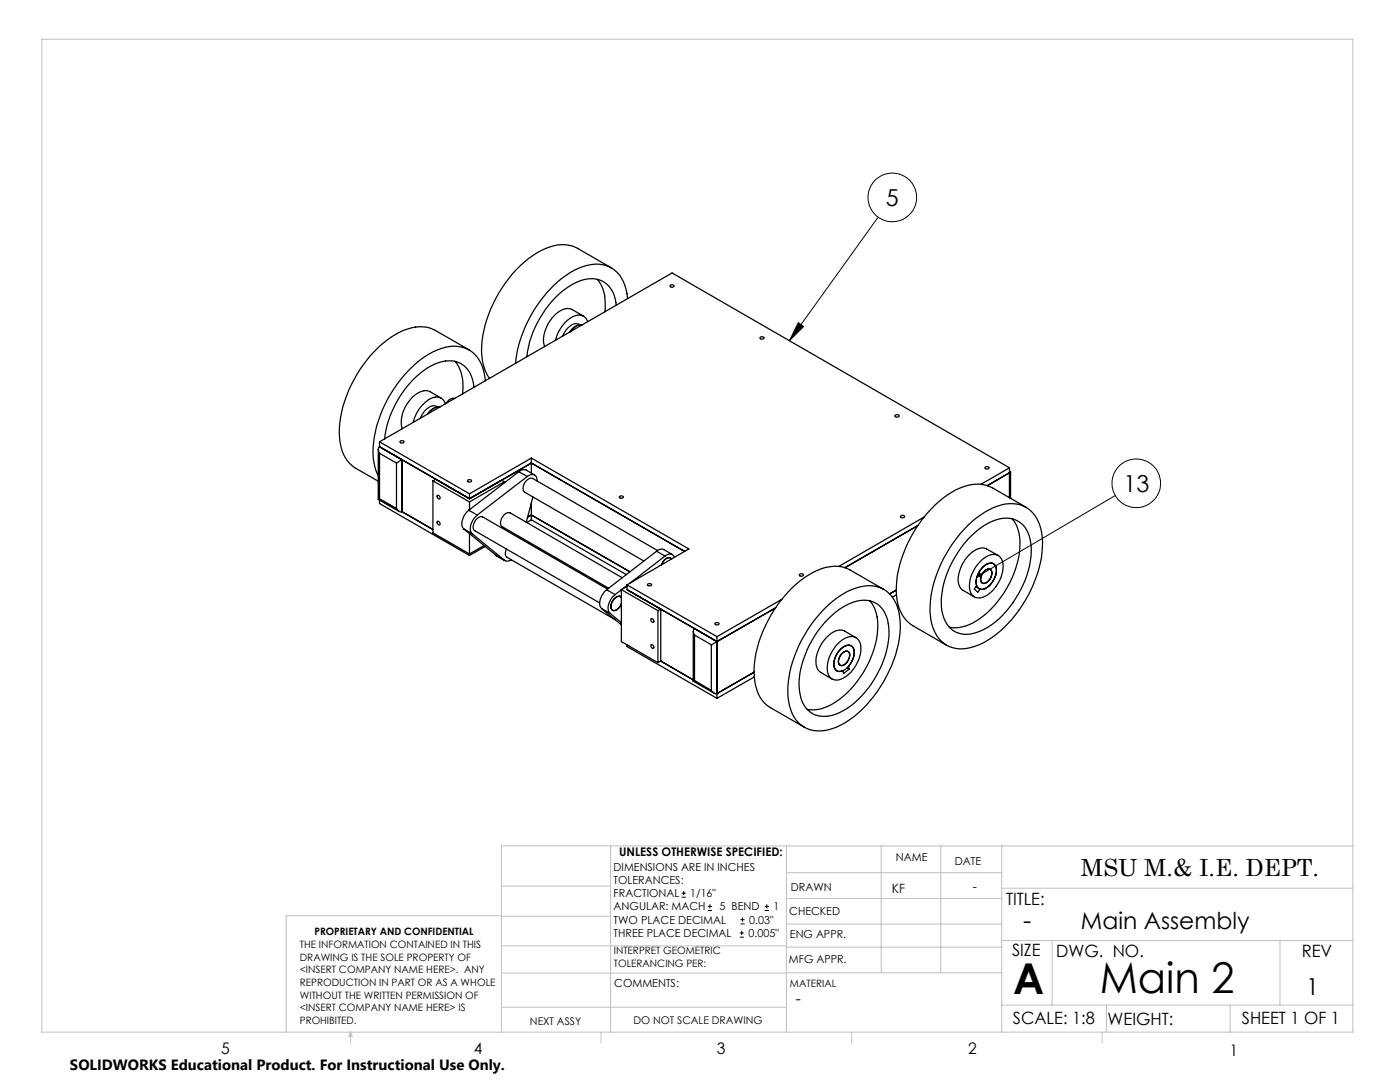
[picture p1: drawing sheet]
<svg xmlns="http://www.w3.org/2000/svg" width="279mm" height="216mm" viewBox="0 0 279 216" stroke-linecap="round" stroke-linejoin="round" font-family="sans-serif">
<g fill="none" stroke="#000" stroke-width=".2">
<path d="M175.3 43.3l-17.7 24.7M159.3 64.4l1.1 .8-2.8 2.8zM222.6 98.9l-27.1 15.9M136 179h.9M136 178.2h.9M136.5 177.8v.8M141.3 181.7h.8M141.3 180.9h.8M141.7 180.4v.9M147.6 187h.8M147.6 186.2h.8M147.8 184.4h.8"/>
<path d="M147.8 183.5h.8M148 185.7v.9M148.2 183.1v.8M152.6 181.7h.9M152.6 180.9h.9M153 180.4v.9"/>
<circle cx="178.1" cy="39.4" r="4.8"/>
<circle cx="226.8" cy="96.4" r="4.8"/>
</g>
<g fill="none" stroke="#c0c0c0" stroke-width=".2">
<path d="M8.4 7.8h261.6v198.2h-261.6zM100.1 176.8h21.7M121.8 168.8v37.2M157 168.8v37.2M157 179.3h42.9M157 174.1h42.9M175.9 168.8v25.3M187.7 168.8v25.3M199.9 177.2h70.1M199.9 168.8v37.2M270 168.8h-169.9v37.2M100.1 194.2h56.9"/>
<path d="M100.1 188.7h56.9M100.1 182.8h21.7M100.1 182.7h-43v23.3M157 194.1h42.9M157 184.4h42.9M157 189h42.9M199.9 187.7h70.1M210 187.7v12.9M255.4 187.7v12.9M70 206v2.1M70 206l.3 .8h-.7zM100.1 201h56.9"/>
<path d="M119.9 206v2.1M170 206v2.1M199.9 200.6h70.1M220 206v2.1M220.8 200.6v5.4M245.5 200.6v5.4"/>
</g>
<path d="M159.3 64.4l1.1 .8-2.8 2.8zM195.2 114.5l-.1 .2v.3l.4-.2-.4 .2a.44 .44 0 0 0 .7 .1 .44 .44 0 0 0 0-.6 .44 .44 0 0 0-.6 0z" fill="#000"/>
<g fill="none" stroke="#000" stroke-width=".25">
<path d="M119.2 55.7a8.1 8.1 0 0 1 1.5 6.5M122 53.4l-6.7-3.8a7.5 7.5 0 0 0-7.4 .4 23.5 23.5 0 0 0-10.4 12.8 15.8 15.8 0 0 0-.5 11.5l.7 1.2M125.2 59.6a7 7 0 0 0-4.3-6.6 9.5 9.5 0 0 0-7.9 1.9 25.3 25.3 0 0 0-10.1 17.6M133.7 57a.43 .43 0 0 1 .5-.2 .43 .43 0 0 1 .3 .3 .42 .42 0 0 1-.4 .2 .42 .42 0 0 1-.4-.3zM88.1 79.4l-2.3-1.3a3.2 3.2 0 0 0-3.4 1.1 6.5 6.5 0 0 0-2.1 6.3M90.7 79.5h-.5a1.96 1.96 0 0 0-1.2 1M90.8 72.1a8.5 8.5 0 0 1 1.5 6.5M93.6 69.8l-6.7-3.9a7.5 7.5 0 0 0-7.2 .4 24.6 24.6 0 0 0-11.7 17 11.4 11.4 0 0 0 1.3 8.6l1.5 1.4 4.7 2.7M94.6 77.3a5.5 5.5 0 0 0-3.7-5.2 8.7 8.7 0 0 0-7.2 2.5 20.5 20.5 0 0 0-6.9 13M96.9 76a7.3 7.3 0 0 0-3.7-6.4 7.5 7.5 0 0 0-6.8 .6 23.9 23.9 0 0 0-10.5 12.6 16.1 16.1 0 0 0-.7 11.6l.3 .5M115.1 65l-.7 .5-.8 .8M115.7 64.8a1.72 1.72 0 0 0-2.3 .6l-.7 .8-.4 .9"/>
<path d="M116.2 64.8a2.67 2.67 0 0 0-2.5 1.5M116.5 63.1l-2.3-1.3a2.8 2.8 0 0 0-3.2 .8 6.9 6.9 0 0 0-2.4 6.3l.1 .2M117.3 64.2a1.96 1.96 0 0 0-3.1-.9 7.5 7.5 0 0 0-3.4 4.6M123 60.9a5.1 5.1 0 0 0-6.9-5 17.3 17.3 0 0 0-9.3 9.4l-1.1 2.9-.5 3M151.8 67.3l.3-.1 .4 .1a.4 .4 0 0 1-.4 .4 .4 .4 0 0 1-.4-.4zM75.5 89.6v10.1M75.5 99.7l4.2 2.4M75.7 89.1a.95 .95 0 0 0 0 1.4M75.7 99.5l-.2 .2M75.7 99.8v.7l18 10.3M75.7 88.2v.9M75.7 90.5v9"/>
<path d="M75.7 89.1l18 10.4M75.7 88.2l18 10.3M75.7 88.2l58.4-33.7 67.4 38.8M75.7 90.5l3.4 1.9M75.7 89.1l4.5 2.6M75.7 99.5l3.4 2M79.1 92.4v9.1M79.8 88.1a.42 .42 0 0 1 .5-.2 .42 .42 0 0 1 .3 .4 .43 .43 0 0 1-.4 .1 .43 .43 0 0 1-.4-.3zM80.2 91.7l-1.1 .7M80.2 91.7v10.4M86.4 96l7.3 4.2M86.4 96v10.3l7.3 4.2 2.9-1.6"/>
<path d="M86.6 81.4l-.8 .6-.6 .7M87 95.6l-.6 .4M87.2 98.9a.41 .41 0 0 1 .5 .2 .41 .41 0 0 1-.1 .5l-.3-.3zM87.3 81.2a1.66 1.66 0 0 0-2.2 .5l-1 1.2-.2 .6M87.8 81.2a3 3 0 0 0-2.5 1.4M88.9 80.6a2.06 2.06 0 0 0-3.4-.8 7.6 7.6 0 0 0-3.1 4.5M89.2 96.9l4.5 2.6M93.3 95.8a.38 .38 0 0 1 .5-.1 .38 .38 0 0 1 .2 .4h-.6zM93.7 98.5v1M93.7 99.5l12.3-7.1 30.6 17.6M100.1 95.8l.5 .3M100.6 96.1l-6.9 4.1"/>
<path d="M100.6 96.1v.2M103.5 94.1a1.35 1.35 0 0 1 1.5-.3l1.7 1M103.5 94.1l1.7 1M103.5 94.1l-9.9 7.7M105.2 95.1a1.09 1.09 0 0 1 1.4-.4 1.09 1.09 0 0 1 .6 1.3M105.2 95.1l-10 7.7M106 91.4v3M106 91.4l31.5 18.1-12.4 7.2M106 91.4l-12.3 7.1M106.4 99.2l-1.4 5M123.6 99.1a.38 .38 0 0 1 .5-.2 .38 .38 0 0 1 .2 .4l-.4 .1-.3-.1zM178.7 82.8l.3-.1 .4 .2a.42 .42 0 0 1-.4 .3 .42 .42 0 0 1-.4-.3z"/>
<path d="M196.7 93.2l.3-.1 .4 .2a.42 .42 0 0 1-.4 .3 .42 .42 0 0 1-.4-.3zM201.5 94.1l.2 .1M201.5 93.3v6M201.5 93.3l-5.7 3.3M201.7 94.2l-4.7 2.7M201.7 94.2v5.2M79.1 101.5a.99 .99 0 0 0 1.1 .6M80.2 102.1l6.2 3.6M87.2 104.1a.41 .41 0 0 1 .5 .2 .41 .41 0 0 1-.1 .5l-.3-.3zM92.6 105.6l1.6 .9M92.6 105.6l6.4 5.2M93.6 101.8a3.3 3.3 0 0 0-1.2 3.5l.2 .3"/>
<path d="M93.6 101.8l1.6 1M93.7 100.2v1.5M93.7 106.5v4.3M94.2 106.5l6.5 5.3M95.2 102.8a3.6 3.6 0 0 0-1.3 3.2l.3 .5M96.8 109l-3.1 1.8M99 110.8l1.8 1.1M99 110.8l1.7 1M101.1 109.5l-.2 .7a.87 .87 0 0 0 .3 1l21.6 12.4M102.1 111.7l-.2 .1a1.1 1.1 0 0 1-1.2 0M104.1 107.4v.2M105.3 103.2l.7-.4 19.7 11.3"/>
<path d="M106 100.4v3.3M106 103.7l19 11M106 103.7l-.9 .6M121.1 117.7a3.3 3.3 0 0 0-1.2 3.5l.2 .2M121.1 117.7l1.7 .9M121.2 117.5l-24.9-14.3a1.59 1.59 0 0 0-1.8 1.4l-.1 .4a.87 .87 0 0 0 .4 .9l24.9 14.4M122.8 118.6a3.3 3.3 0 0 0-1.3 3.6l.2 .2M122.8 119.3a1.78 1.78 0 0 0-.5 2.5 1.65 1.65 0 0 0 1.7-1.3 1.77 1.77 0 0 1-1.7 1.3 1.55 1.55 0 0 1 .2-2.2l.5-.5a.69 .69 0 0 1 1 .1 .75 .75 0 0 0-1.2 .1zM124 117.7l7.3 4.1M124 117.7v10.3l7.3 4.2M124 117.7l-1.2 .9M124.2 115.3l-22.4-13a1.88 1.88 0 0 0-1.8 2.7l21.5 12.4"/>
<path d="M125.1 116.7v1M125.1 117.7l18 10.3M125.1 116.7l18 10.3M125.1 117l-1.1 .7M125.1 116.8l-1 .8M125.1 117.7l13.5 7.7M129.2 116.6a.45 .45 0 0 1 .5-.2 .45 .45 0 0 1 .3 .4 .45 .45 0 0 1-.4 .1 .45 .45 0 0 1-.4-.3zM131 110a1.35 1.35 0 0 1 1.5-.3l1.7 1M131 110l1.7 .9M131 110l-9.9 7.7M131.2 109.9l-24.9-14.4a1.88 1.88 0 0 0-1.7 2.6l23.9 13.8M132.5 111.8l-.5 .9a1.74 1.74 0 0 1 1.7-1.4l.2 .2a.99 .99 0 0 0-1.4 .3z"/>
<path d="M132.7 110.9a1.11 1.11 0 0 1 1.9 .3M132.7 110.9l-6.9 5.4M156 119.6l-12.9 7.4M159.5 114.7a.45 .45 0 0 1 .5-.2 .45 .45 0 0 1 .3 .3 .45 .45 0 0 1-.4 .2 .45 .45 0 0 1-.4-.3zM173.6 119.9a8.2 8.2 0 0 1 1.5 6.7 19.9 19.9 0 0 1-9.7 14.3 6.8 6.8 0 0 1-4.3 .6M176.4 117.6l-6.7-3.9a7.6 7.6 0 0 0-7.5 .5 24.5 24.5 0 0 0-11.7 20.1 7.6 7.6 0 0 0 3.3 6.9l6.7 3.9M178.9 117.8l-1.3 .7M178.9 118.7l-.8 .5M179.7 103a.38 .38 0 0 1 .5-.2 .38 .38 0 0 1 .2 .5h-.6zM183.2 104.9l-14.6 8.4M184.4 103.2l-17 9.8M193.2 107.6a11.8 11.8 0 0 1 7.3-4.2 4.8 4.8 0 0 1 5.1 4.2 16.2 16.2 0 0 1-2.9 11.9 14.4 14.4 0 0 1-9.2 7 4.7 4.7 0 0 1-5.3-3.8 16.5 16.5 0 0 1 3.1-12.6z"/>
<path d="M193.2 104.8a13.9 13.9 0 0 1 8.2-4.3 5.9 5.9 0 0 1 6.3 5 18.7 18.7 0 0 1-1.9 12.1 22.9 22.9 0 0 1-10.3 11 6.9 6.9 0 0 1-7.3-.3 8.8 8.8 0 0 1-2.6-7.4 25.3 25.3 0 0 1 7.6-16.1zM194.8 117.1l.6 .4M195.7 112a3.2 3.2 0 0 1 3.4-1.2 2.82 2.82 0 0 1 1 3.3 6.8 6.8 0 0 1-4.3 5.2 1.94 1.94 0 0 1-2.3-2.3 7.2 7.2 0 0 1 2.2-5zM195.9 113.5a1.91 1.91 0 0 1 2.6-.9 3.3 3.3 0 0 1-.9 4.1l-.7 .6a1.49 1.49 0 0 1-1.3 .2l-.5 .7-.6-.7 .4-.6a4 4 0 0 1 1-3.4zM196 113.3l.4-.4a1.39 1.39 0 0 1 2.4 .2 4 4 0 0 1-2.8 4.5 1.3 1.3 0 0 1-1.2-1.7l.4-1.4zM196.3 114.1l.3-.2a.81 .81 0 0 1 1.1-.2 .81 .81 0 0 1 .2 1.1 1.74 1.74 0 0 1-1.8 1.6 1.6 1.6 0 0 1 .2-2.3zM196.5 113.9a.82 .82 0 0 1 1.1-.3 .82 .82 0 0 1 .3 1.2 1.84 1.84 0 0 1-1.8 1.6 1.19 1.19 0 0 1-.1-1.9zM199.2 110.8l-2.2-1.2a2.66 2.66 0 0 0-3.1 .7 7 7 0 0 0-2.6 6.3l.7 1.1 2.5 1.4M202 103.5a8.4 8.4 0 0 1 1.4 7.1 20 20 0 0 1-9.2 13.7l-1.5 .6a6.3 6.3 0 0 1-3.3 .3M204.8 101.2l-6.8-3.9a7.9 7.9 0 0 0-7.4 .5 24.7 24.7 0 0 0-11.7 20.1 7.9 7.9 0 0 0 3.3 6.9l6.7 3.9M120.1 121.4l1.6 1M120.1 121.4l3.9 3.3"/>
<path d="M121.7 122.4l2.3 1.8M125.1 128.7v.3l18 10.3M130 123.4a.46 .46 0 0 1 .4 .3 .46 .46 0 0 1-.1 .5l-.4-.4zM130 128.6a.46 .46 0 0 1 .4 .3 .46 .46 0 0 1-.1 .5l-.4-.4zM131.3 121.8l.6-.3v10.4M131.3 121.8v10.4M131.9 131.9l6.5 3.8M131.9 131.9l-.6 .3M138.4 125.9v10M138.4 135.9l4.1 2.4M138.6 125.4a.96 .96 0 0 0 0 1.3M138.6 135.8l-.2 .1"/>
<path d="M138.6 126.7l3.4 2M138.6 125.4l4.5 2.6M138.6 135.8l3.4 2M138.6 126.7v9.1M142 128.7v9.1M142.7 124.4a.44 .44 0 0 1 .5-.2 .44 .44 0 0 1 .3 .4 .45 .45 0 0 1-.5 .1 .45 .45 0 0 1-.3-.3zM143.1 128l-1.1 .7M143.1 127v12.3M150.5 134.1l-7.4 4.3a1.02 1.02 0 0 1-1.1-.6M150.5 135.1l-7.4 4.2M154.8 121.3l-11.7 6.7M164.8 121.2a13.1 13.1 0 0 1 9-4.3 6.2 6.2 0 0 1 5.7 5.8 20.5 20.5 0 0 1-3.2 13.4 21 21 0 0 1-10 9.2 6.1 6.1 0 0 1-8.2-2.9 15.6 15.6 0 0 1 .5-11.5 26.4 26.4 0 0 1 6.2-9.7z"/>
<path d="M165.2 123.5a11 11 0 0 1 7.3-3.7 4.7 4.7 0 0 1 4.6 3.8 16.1 16.1 0 0 1-2.6 11.9 15.6 15.6 0 0 1-8.4 7.2 4.8 4.8 0 0 1-6.4-4 16 16 0 0 1 2.4-11l1.1-1.8zM167.2 128.5a3.4 3.4 0 0 1 3.4-1.4 2.68 2.68 0 0 1 1.1 3.3 6.9 6.9 0 0 1-4.2 5.2 1.89 1.89 0 0 1-2.4-2.1 7.1 7.1 0 0 1 2.1-5zM167.4 129.9l.3-.3a1.52 1.52 0 0 1 2.7-.1 4 4 0 0 1-1.1 3.5l.1 .5-1.1 .9-.1-.6a1.19 1.19 0 0 1-1.3 0 1.19 1.19 0 0 1-.5-1.2l.3-1.3zM167.6 129.7l.4-.4a1.37 1.37 0 0 1 2.4 .1 4 4 0 0 1-2.8 4.6 1.43 1.43 0 0 1-1.1-2.1l.3-1zM167.9 130.5l.3-.3a.74 .74 0 0 1 1-.3 .74 .74 0 0 1 .3 1 1.87 1.87 0 0 1-1.8 1.9 1.28 1.28 0 0 1 0-2zM168.1 130.4a.81 .81 0 0 1 1.1-.4 .81 .81 0 0 1 .3 1.1 1.94 1.94 0 0 1-1.7 1.7 .98 .98 0 0 1-.3-1.5zM169 133.3l.4 .2M170.8 127.2l-2.2-1.3a2.77 2.77 0 0 0-3.2 .9 6.8 6.8 0 0 0-2.4 6.3l.2 .4 .5 .6 2.4 1.4"/>
</g>
<g font-size="8.5">
<text x="202.2" y="198.3">A</text>
<text x="219.5" y="198.1">Main 2</text>
</g>
<text font-size="5.1" x="204.2" y="185.4">-</text>
<g font-size="4.7">
<text x="176.8" y="41">5</text>
<text x="224.2" y="98.1">13</text>
<text x="215.7" y="174.7">MSU M.&amp; I.E. DEPT.</text>
<text x="215.7" y="185.4">Main Assembly</text>
<text x="260.7" y="198.6">1</text>
</g>
<g font-size="3.4">
<text x="200.8" y="180.5">TITLE:</text>
<text x="202" y="190.8">SIZE</text>
<text x="210.8" y="190.9">DWG. NO.</text>
<text x="259.8" y="191">REV</text>
<text x="202.1" y="204.4">SCALE: 1:8</text>
<text x="221" y="204.5">WEIGHT:</text>
<text x="247.8" y="204.4">SHEET 1 OF 1</text>
</g>
<g font-size="3.2">
<text x="158.8" y="200.4">-</text>
<text x="44.2" y="210.4">5</text>
<text x="94.6" y="210.3">4</text>
<text x="143.1" y="210.4">3</text>
<text x="193.2" y="210.3">2</text>
<text x="245.4" y="210.6">1</text>
</g>
<text font-size="3" x="14" y="213.5">SOLIDWORKS Educational Product. For Instructional Use Only.</text>
<g font-size="2.5">
<text x="178" y="178.2">KF</text>
<text x="194.1" y="177.8">-</text>
</g>
<text font-size="2.4" x="123.6" y="170.8">UNLESS OTHERWISE SPECIFIED:</text>
<g font-size="2.2">
<text x="122.5" y="173.7">DIMENSIONS ARE IN INCHES</text>
<text x="178.8" y="171.8">NAME</text>
<text x="190.6" y="172.5">DATE</text>
<text x="122.5" y="176.4">TOLERANCES:</text>
<text x="122.5" y="179">FRACTIONAL</text>
<text x="137.8" y="179">1/16&quot;</text>
<text x="157.8" y="177.8">DRAWN</text>
<text x="122.5" y="184.3">TWO PLACE DECIMAL</text>
<text x="122.5" y="181.7">ANGULAR: MACH</text>
<text x="143.6" y="181.7">5 BEND</text>
<text x="149.5" y="184.3">0.03&quot;</text>
<text x="154.4" y="181.7">1</text>
<text x="157.5" y="182.5">CHECKED</text>
<text x="122.5" y="187">THREE PLACE DECIMAL</text>
<text x="149.4" y="187">0.005&quot;</text>
<text x="157.6" y="187.2">ENG APPR.</text>
<text x="122.6" y="197">COMMENTS:</text>
<text x="157.4" y="192.2">MFG APPR.</text>
</g>
<g font-size="2.1">
<text x="105.8" y="204.5">NEXT ASSY</text>
<text x="126.4" y="204.3">DO NOT SCALE DRAWING</text>
</g>
<g font-size="2">
<text x="59.8" y="189.2">THE INFORMATION CONTAINED IN THIS</text>
<text x="59.8" y="191.7">DRAWING IS THE SOLE PROPERTY OF</text>
<text x="62.8" y="186.5">PROPRIETARY AND CONFIDENTIAL</text>
<text x="122.5" y="190.4">INTERPRET GEOMETRIC</text>
<text x="59.8" y="194.2">&lt;INSERT COMPANY NAME HERE&gt;. ANY</text>
<text x="59.8" y="196.8">REPRODUCTION IN PART OR AS A WHOLE</text>
<text x="122.5" y="192.9">TOLERANCING PER:</text>
<text x="157.7" y="197">MATERIAL</text>
<text x="59.8" y="199.3">WITHOUT THE WRITTEN PERMISSION OF</text>
<text x="59.8" y="201.8">&lt;INSERT COMPANY NAME HERE&gt; IS</text>
<text x="59.8" y="204.3">PROHIBITED.</text>
</g>
</svg>
